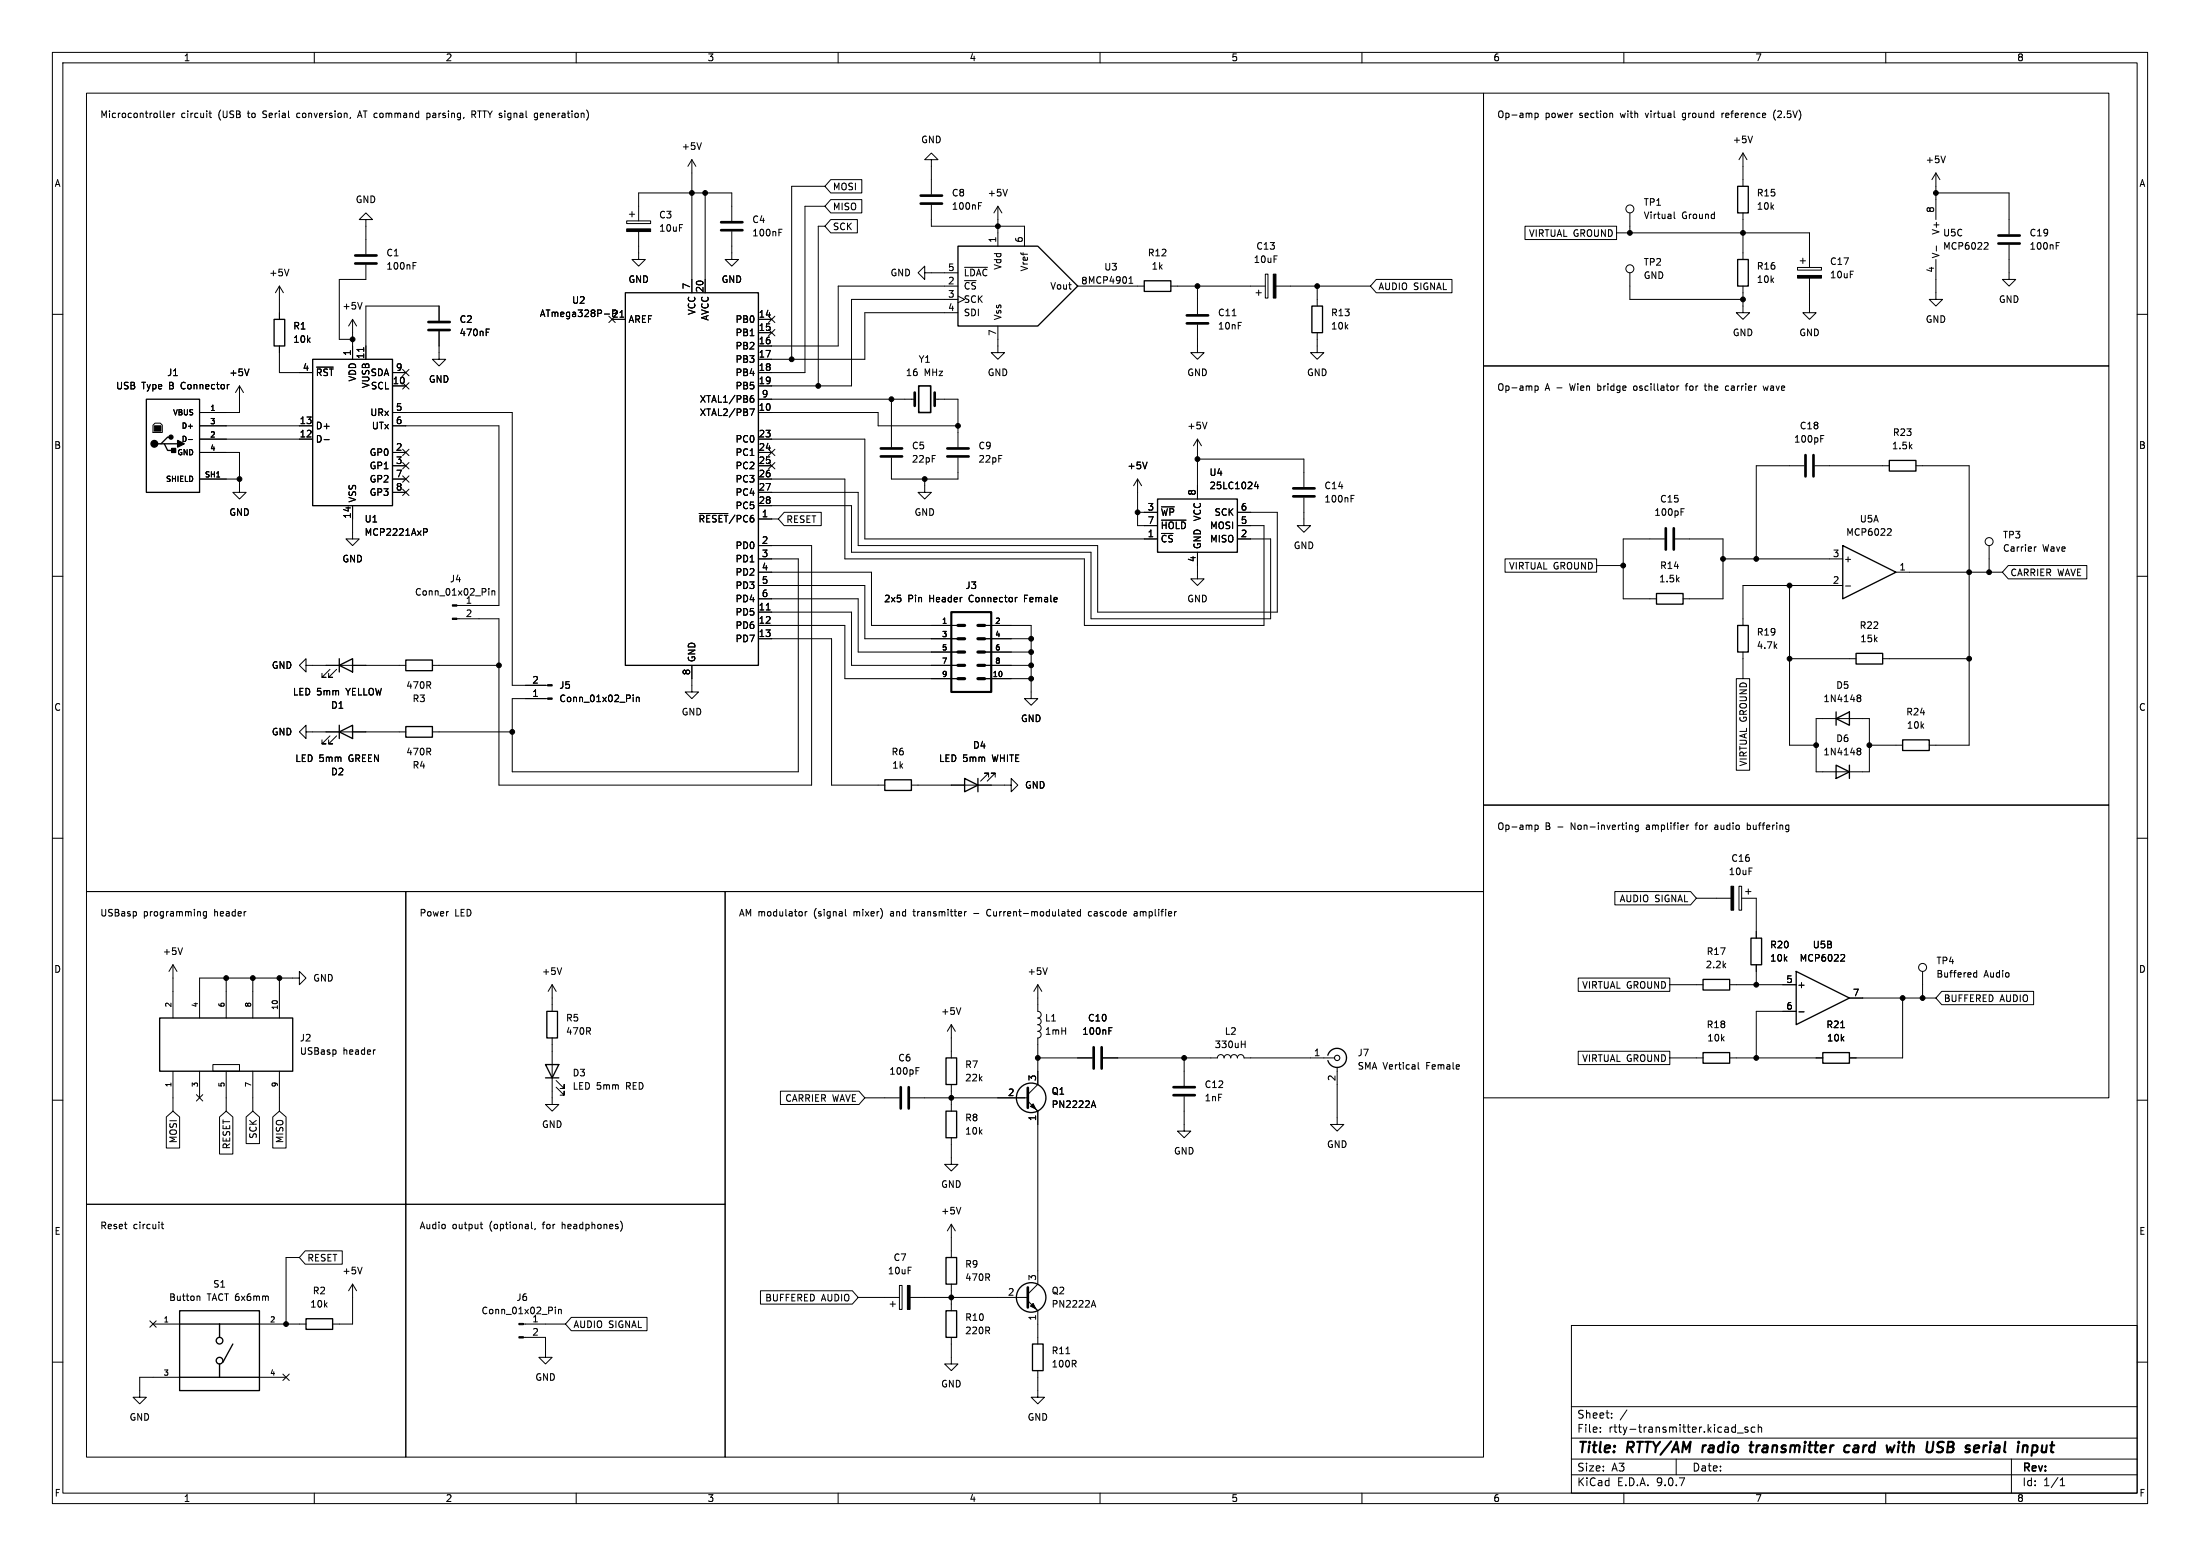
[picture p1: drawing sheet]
<svg xmlns="http://www.w3.org/2000/svg" width="420mm" height="297mm" viewBox="0 0 420 297" stroke-linecap="round" stroke-linejoin="round" font-family="sans-serif">
<g fill="none" stroke="#000" stroke-width=".19">
<path d="M10 10h400v277h-400zM12 12h396v273h-396zM16.5 17.8h266.7v152.4h-266.7zM60 10v2M110 10v2M160 10v2M210 10v2M260 10v2M283.2 17.8h119.4v52.1h-119.4zM310 10v2M360 10v2M31.2 22.3l.2 .1"/>
<path d="M31.8 22l.7-.1-.1-.2-.4-.1-.2 .2 .1 .6h.5M33 21.6v.8M33.4 21.6l-.4 .2M39.9 21.6h.5M40.1 21.2v1.1l.3 .1M56.9 21.6l-.3 .2v.4l.3 .2M66.9 22.4l-.1 .2M68.4 22.1h.6M68.7 21.2l-.4 1.2M81.5 21.7l.4-.1 .2 .2-.1 .6h-.5M81.5 21.6v1.3M90.1 21.8h.6l.1-.2v-.3l-.7-.1v1.2"/>
<path d="M90.4 21.8l.4 .6M102.1 22.3l.1 .1h.4M102.6 21.7l-.4-.1-.1 .1M102.6 21.6v1l-.2 .3-.3-.1M103.6 21.6l-.4 .2v.6h.4M103.8 21.9l-.6 .1M132.1 30.5v25.4M132.1 30.5l-.8 1.3M132.1 30.5l.7 1.3M133.9 27.2l-.4 1.3M134.6 36.8v19.1M157.5 39.4h-3.8v31.7h-8.9"/>
<path d="M157.5 35.6h-6.4v33M158.6 38.1h5.9v2.5h-5.9l-1.1-1.2zM158.6 34.3h5.9v2.5h-5.9l-1.1-1.2zM177.8 30.5h1.3l-1.3-1.3-1.3 1.3h1.3v6.6M177.8 39.1v4.1h17.8v3.8M186.8 39.3h.4M186.8 38.7h.6M190.5 39.4v7.6M190.5 39.4l-.8 1.2M190.5 39.4l.8 1.2M192.3 36.1l-.4 1.3M293 21.6v1.3"/>
<path d="M293 21.7l.4-.1 .3 .2-.2 .6h-.5M307.7 21.6l.2 .2v.6M321.2 22.8l.1 .1M321.4 21.6l-.2 .2v.4l.2 .2M328.7 21.6v.8M329.1 21.6l-.4 .2M332.7 29.2v6.4M332.7 29.2l-.7 1.3M332.7 29.2l.8 1.3M334.6 26l-.5 1.2M338.9 21a1.46 1.46 0 0 0 0 1.9M369.6 33v8.9"/>
<path d="M369.6 36.8h13.9v7.9M369.6 33l-.8 1.3M369.6 33l.7 1.3M371.4 29.8l-.4 1.3M53.3 54.6l-.7 1.3M53.3 54.6l.8 1.3M53.3 54.6v6.4M55.2 51.4l-.5 1.2M69.1 57.7l-.4 1.3M69.8 41.9h1.3l-1.3-1.3-1.2 1.3h1.2v6.6M69.8 50.5v2.8h-5v11.5h2.5M78.9 50.7h.4"/>
<path d="M78.9 50.1h.6M115.4 59.9h1M119.6 42.2h4.6v.5h-4.6zM120.1 40.9h1.1M120.6 40.4v1M121.9 44.2v5.3h1.3l-1.3 1.3-1.3-1.3h1.3M121.9 42.2v-5.4h17.8v5.4M139.7 44.2v5.3h1.3l-1.3 1.3-1.3-1.3h1.3M148.7 44.4h.4M148.7 43.8h.6M157.5 43.2h-1.3v30.5M158.6 41.9h5.1v2.6h-5.1l-1.1-1.3z"/>
<path d="M176.5 52.1v-1.3l-1.2 1.3 1.2 1.2v-1.2h6.4M182.9 56.5l1.2 .7-1.2 .6M182.9 54.6h-22.9v11.4h-15.2M182.9 57.2h-20.3v16.5h-17.8M182.9 59.7h-17.8v8.9h-20.3M184.1 51h4.4M205.7 54.6h12.7M215.5 54.1h.8M215.7 53.1l.2-.3v1.3M223.5 54.6h18.1M228.6 54.6v5.3M239.8 55.9h1"/>
<path d="M240.3 55.4v1M241.6 52.3h.5v4.6h-.5zM243.6 54.6h18M251.5 54.6v3.8M262.7 53.3h14.5v2.6h-14.5l-1.1-1.3zM291.1 43.2h17.5v2.5h-17.5zM308.6 44.5h36.8v6.6M311.1 52.1v5.1h21.6M311.1 40.6v3.9M319.6 40.5v1l.2 .2M332.7 54.6v5.1h1.3l-1.3 1.3-1.2-1.3h1.2M332.7 40.6v8.9"/>
<path d="M343.2 51.1h4.5v.5h-4.5zM343.7 49.8h1M344.2 49.3v1M345.4 53.1v6.6h1.3l-1.3 1.3-1.2-1.3h1.2M369.6 49.5v7.7h1.2l-1.2 1.2-1.3-1.2h1.3M369.7 46.9v1M379 46.3l.4 .1 .1 .3-.7 .9h.7M383.5 46.7v6.6h1.3l-1.3 1.3-1.2-1.3h1.2M392.5 46.3h.6M392.5 46.9h.5M10 60h2M43.8 73.4l-.3 .1"/>
<path d="M45.7 73.7v5h-7.6M45.7 73.7l-.7 1.2M45.7 73.7l.8 1.2M47.5 70.4l-.4 1.3M53.3 66v5.1h6.4M60.4 70.1h3.2M67.3 61l-.8 1.2M67.3 61l.8 1.2M67.3 61v7.6M69.4 66.3v.8M74.9 71.1h2.6M74.9 73.7h2.6"/>
<path d="M74.9 78.7h22.9v52.1h6.7M76.9 73.1l1.2 1.2M76.9 70.5l1.2 1.2M78.1 73.1l-1.2 1.2M78.1 70.5l-1.2 1.2M83.8 63.2v5.4h1.3l-1.3 1.3-1.3-1.3h1.3M83.8 61.2v-2.8h-14v10.2M92.8 63.4h.4M92.8 62.8h.6M116.2 60.4l1.2 1.2M116.8 61h2.6M117.4 60.4l-1.2 1.2"/>
<path d="M118.4 60.5h.7M143.1 78h.9l-.6 1.3M143.3 76.1l.4-.1 .2 .2-.1 .5-.4 .1-.1-.1M143.8 75.5l-.4 .1-.1 .2M144.8 76.2h29.8M144.8 61h2.5M144.8 63.5h2.5M144.8 78.7h22.8v2.6h15.3M146.7 60.4l1.2 1.2M146.7 62.9l1.2 1.2M147.9 60.4l-1.2 1.2M147.9 62.9l-1.2 1.2"/>
<path d="M170.2 76.2v9.1M178.4 76.2h4.5v9.1M190.5 62.2v5.1h1.3l-1.3 1.3-1.3-1.3h1.3M228.6 62v5.3h1.3l-1.3 1.3-1.3-1.3h1.3M235.2 60.3h.8M251.5 63.5v3.8h1.2l-1.2 1.3-1.3-1.3h1.3M283.2 69.9h119.4v83.8h-119.4zM293 73.7v1.2M293 73.7h.4l.3 .2-.2 .6h-.5M312 73.7l-.1 .2 .1 .6M320.1 73.7v.8M320.5 73.7l-.4 .2"/>
<path d="M321.7 73.7h.5M322.2 73.2l-.3 .2v1.1M325.3 73.7h.5M325.5 73.2v1.1l.3 .2M329.5 73.7h.5M329.5 74.5h.5M336.6 73.7l.2 .8 .3-.6 .2 .6 .3-.8M408 60h2M29.2 81.2l.4-.4h1l.4 .4v1.4h-1.8zM36 83.9h.7M38.1 86.4h7.6v7.6h1.3l-1.3 1.3-1.3-1.3h1.3M38.1 83.8h21.6"/>
<path d="M38.1 91.4h7.6M38.1 81.3h21.6M61.9 83.9h.9M67.3 96.5v6.4h1.3l-1.3 1.2-1.3-1.2h1.3M74.9 88.9h2.6M74.9 86.4h2.6M74.9 91.4h2.6M74.9 94h2.6M74.9 81.3h20.3v34.3h-8M76.9 93.4l1.2 1.2M76.9 90.8l1.2 1.2M76.9 88.3l1.2 1.2"/>
<path d="M76.9 85.8l1.2 1.2M78.1 93.4l-1.2 1.2M78.1 90.8l-1.2 1.2M78.1 88.3l-1.2 1.2M78.1 85.8l-1.2 1.2M133.5 98h5.5M144.8 94h19v10.1h45.7v12.7h34.3v-19h-7.6M144.8 91.4h16.5v15.3h45.7v12.7h34.3v-19.1h-5.1M144.8 83.8h20.3v19.1h55.9M144.8 96.5h17.8v8.9h45.7v12.7h34.3v-15.2h-6.4M144.8 88.9h2.5M144.8 86.4h2.5"/>
<path d="M144.8 99.1h3.8M146.7 88.3l1.2 1.2M146.7 85.8l1.2 1.2M147.9 88.3l-1.2 1.2M147.9 85.8l-1.2 1.2M149.7 97.8h7.1v2.5h-7.1l-1.1-1.2zM170.2 87.4v4h12.7v-4M176.5 91.4v2.6h1.3l-1.3 1.3-1.2-1.3h1.2M217.2 91.4l-.8 1.3M217.2 91.4l.7 1.3M217.2 91.4v8.9h3.8M217.2 97.8h3.8"/>
<path d="M219 88.2l-.4 1.3M221.7 96.7h2.5M221.7 99.3h4.7M228.6 83.8v11.5M228.6 83.8l-.8 1.3M228.6 83.8l.8 1.3M228.6 87.6h20.3v5.4M230.4 80.6l-.4 1.3M239.8 92l-.3 .9h.8M240.1 92.4v.9M248.9 95v5.3h1.3l-1.3 1.3-1.3-1.3h1.3M257.9 95.2h.4"/>
<path d="M257.9 94.6h.6M320.9 97.7h.4M320.9 97.1h.6M344.4 88.9h-9.1v17.8M346.5 88.9h14.2M347.6 83.7h.4M347.6 83.1h.6M365.8 88.9h10.1v53.3h-7.6M10 110h2M80.9 100.9h.4l.3 .3-.1 .3-.6 .1M93.3 112.3v.2M93.3 112.8v.8"/>
<path d="M93.9 112.8v.8M93.9 112.9l.2-.1h.3l.1 .8M144.8 119.4h16.5v10.1h21.6M144.8 109.2h21.6v10.2h16.5M144.8 111.8h20.3v10.1h17.8M144.8 114.3h19v10.2h19.1M144.8 116.8h17.8v10.2h20.3M144.8 106.7h7.6v40.6h-54.6v-13.9h6.7M144.8 104.1h10.1v45.8h-59.7v-31.8h-8M146.3 116.4h.7M188 119.4h8.8v14h1.3l-1.3 1.2-1.2-1.2h1.2M194.2 114l-.3 .1"/>
<path d="M228.6 105.4v5.1h1.3l-1.3 1.3-1.3-1.3h1.3M287.3 106.7h17.5v2.5h-17.5zM304.8 108h5.1M317.8 102.9h-7.9v11.4h6.3M319.8 102.9h9.1v11.4h-7.6M328.9 106.7h22.9M341.6 111.8v30.4h5.1M351.8 111.8h-19.1v7.6M352.3 111.9h1M360.5 100.9l.4 .1 .1 .3-.7 .9h.7M361.9 109.2h20.4M379.7 104.1v5.1"/>
<path d="M383.4 107.9h15v2.6h-15l-1.1-1.3zM388.4 104.4v.8M388.7 104.4l-.3 .2M408 110h2M58.4 139.7v-1.3l-1.3 1.3 1.3 1.3v-1.3h19.1M58.4 127v-1.3l-1.3 1.3 1.3 1.3v-1.3h19.1M63 127.8l-1.5 1.5h.7h-.7v-.8M64.3 127.8l-1.6 1.5h.8h-.8v-.8M82.5 127h12.7M82.5 139.7h15.3M120.9 132.7v.1M120.9 133.1v.8"/>
<path d="M121.5 133.1v.8M121.5 133.2l.2-.1h.3v.8M132.1 127v5.1h1.2l-1.2 1.3-1.3-1.3h1.3M144.8 121.9h13.9v28h10.2M188 121.9h8.8M188 124.5h8.8M188 127h8.8M188 129.5h8.8M331.5 129.5h2.5v17.5h-2.5zM332.7 124.5v5M341.6 125.7h12.7M346.7 137.2h10.2v10.1h-10.2z"/>
<path d="M354.6 132.7h.4l.2 .1v.2l-.2 .2M354.6 133.1l.2 .1M354.8 133.2h.2M354.8 133.2l-.2 .1M355 133.2l.2 .2v.4l-.2 .1h-.4M359.4 125.7h16.5M10 160h2M63 140.5l-1.5 1.5h.7h-.7v-.8M64.3 140.5l-1.6 1.5h.8h-.8v-.8M174 149.9h19v-1.3l1.3 1.3-1.3 1.2v-1.2M188.7 148.3v-.7h-.7h.7l-1.5 1.5M190 148.3v-.7h-.8h.8l-1.5 1.5"/>
<path d="M283.2 153.7h119.4v55.9h-119.4zM293 157.5v1.3M293 157.6l.4-.1 .3 .2-.2 .6h-.5M311.1 157.6h.5v.7M312.8 157.6l-.4-.1-.2 .2 .1 .6h.5M312.8 157.5v1l-.3 .3-.3-.1M322.4 157.5l-.4 .2M323.6 157.5h.5M323.8 157.1v1.2M327.8 157.5l-.4 .1M327.8 157.9h-.3l-.2 .1 .1 .3h.4M333.6 157.6l.3-.1 .2 .1"/>
<path d="M333.6 157.1v1.2M334.1 158.2l-.2 .1h-.3M354.6 143.3l.2 .1M354.6 142.9l.4-.1 .2 .1v.2l-.2 .3M354.8 143.4h.2M354.8 143.4h-.2M355 143.4l.2 .2v.4l-.2 .1-.4-.1M356.9 142.2h6.3M408 160h2M16.5 170.2h61v59.7h-61zM39.4 174.1l-.4-.1-.2 .2 .1 .6h.5M39.4 174v1l-.2 .3-.3-.1"/>
<path d="M77.5 170.2h60.9v59.7h-60.9zM138.4 170.2h144.8v107.9h-144.8zM153.1 174.1v.6M153.7 174v.8M154.1 174l-.4 .2M161.4 173.6v1.1l.2 .1M174.3 174h.5M174.5 173.6v1.2M184.1 174v.8M184.5 174l-.4 .2M185.9 174.4h.9M188.9 173.6a.64 .64 0 0 0-.5 .6 .64 .64 0 0 0 .5 .6"/>
<path d="M204.6 174.1l.4-.1 .2 .3-.6 .1M204.6 174.8h.5M206.3 174.1l-.4-.1-.2 .2 .1 .6h.5M206.3 173.6v1.2M208.4 174.1l-.4-.1-.2 .2 .1 .6h.5M216.5 174.1h.5l.1 .7M217.1 174.3l-.4 .1-.2 .1 .2 .3h.4M308.3 170.2h14.4l1.1 1.3-1.1 1.2h-14.4zM323.8 171.5h6.7M332 169.2h.5v4.5h-.5zM332.5 171.5h2.8v7.6M333.2 170.2h1.1"/>
<path d="M333.8 169.7v1M33 184.2v10.1M33 184.2l-.7 1.2M33 184.2l.8 1.2M34.8 180.9l-.4 1.3M43.2 186.7v7.6M48.3 186.7v7.6M53.3 186.7v7.6M57.1 186.7v1.3l1.3-1.3-1.3-1.3v1.3h-19v7.6M105.4 198.1v12.7h1.3l-1.3 1.3-1.3-1.3h1.3M105.4 188l-.8 1.2M105.4 188l.8 1.2"/>
<path d="M105.4 188v5M107.2 184.7l-.4 1.3M181.6 195.6v6.3M181.6 195.6l-.8 1.3M181.6 195.6l.8 1.3M183.4 192.3l-.4 1.3M198.1 188v5a.64 .64 0 0 1 .7 .7 .64 .64 0 0 1-.7 .6M198.1 194.3a.64 .64 0 0 1 .7 .6 .64 .64 0 0 1-.7 .7 .64 .64 0 0 1 .7 .6 .64 .64 0 0 1-.7 .7 .64 .64 0 0 1 .7 .6 .64 .64 0 0 1-.7 .6v8.9l-1.9 1.9M198.1 188l-.7 1.2M198.1 188l.8 1.2M199.9 184.7l-.4 1.3M211.7 196.2h.6"/>
<path d="M211.7 196.8h.4M237 199.3h.7M237.7 198.7v1.3M301.3 186.7h17.5v2.5h-17.5zM318.8 188h6.3M330.2 188h12.7M335.3 184.2v3.8M342.9 193h-7.6v8.9M343.4 193.1h1M351.4 196.2h.7M351.6 182.2l.4 .1 .2 .3-.8 .9h.8M353.1 190.5h16.5"/>
<path d="M363.2 190.5v11.4h-10.1M367 185.4v5.1M370.7 189.2h17.5v2.6h-17.5l-1.1-1.3zM376.8 186.3l.2 .2 .4-.1M377.4 185.2v1.3M377.4 185.7h-.4l-.2 .2M10 210h2M31.7 213.2l1.3-1.1 1.3 1.1v5.9h-2.6zM33 204.5v7.6M37.5 208.9l1.2 1.3M38.1 204.5v5.1M38.7 208.9l-1.2 1.3"/>
<path d="M40.6 203.2h5.1v1.3h-5.1zM41.9 213.2l1.3-1.1 1.3 1.1v7.1h-2.6zM43.2 204.5v7.6M47 213.2l1.3-1.1 1.2 1.1v5.1h-2.5zM48.3 204.5v7.6M52.1 213.2l1.2-1.1 1.3 1.1v5.9h-2.5zM53.3 204.5v7.6M71.5 200.4h.2M106.2 207.5l1.5 1.5v-.7v.7h-.8M106.2 206.2l1.5 1.6v-.8v.8h-.8M149 208.3h15l1.1 1.3-1.1 1.2h-15zM165.1 209.6h6.6"/>
<path d="M173.7 209.6h22.5M174.9 204.4h.4M174.9 203.8h.6M181.6 217.2v5h1.3l-1.3 1.3-1.3-1.3h1.3M181.6 207v5.1M196.2 210.2l1.9 1.9v33l-1.9 1.9M197.5 211.5l.5 .5M198.1 201.9h10.4M208.5 211h.6M208.8 210.1l.4 1.3M210.6 201.9h21.8a.64 .64 0 0 1 .6-.6 .64 .64 0 0 1 .7 .6 .64 .64 0 0 1 .6-.6 .64 .64 0 0 1 .6 .6 .64 .64 0 0 1 .7-.6 .64 .64 0 0 1 .6 .6 .64 .64 0 0 1 .7-.6 .64 .64 0 0 1 .6 .6h17.3M226.1 209.3v6.6h1.2l-1.2 1.3-1.3-1.3h1.3"/>
<path d="M226.1 201.9v5.4M255.3 203.7v10.9h1.2l-1.2 1.3-1.3-1.3h1.3M270.7 202.8v1.1l.2 .2M301.3 200.7h17.5v2.5h-17.5zM318.8 201.9h6.3M330.2 201.9h17.8M408 210h2M16.5 229.9h61v48.2h-61zM30.8 233.7h.4M30.9 233.3v1.1l.3 .1M58.3 238.8h7v2.5h-7l-1.2-1.3zM77.5 229.9h60.9v48.2h-60.9z"/>
<path d="M91.7 233.7h.4M91.8 233.3v1.1l.3 .1M101.5 233.3v1.1l.1 .1M102.2 234.5l-.1 .2M118.5 233.1a1.49 1.49 0 0 1 0 1.9M181.6 233.7v6.3M181.6 233.7l-.8 1.2M181.6 233.7l.8 1.2M183.4 230.4l-.4 1.3M28.6 252.1l1.2 1.2M29.2 252.7h5.1M29.8 252.1l-1.2 1.2"/>
<path d="M37.8 247.4l.4 .2v.6M49.5 252.7h8.9M57.1 240h-2.5v12.7M67.3 245.1v7.6h-3.8M67.3 245.1l-.8 1.3M67.3 245.1l.8 1.3M69.1 241.9l-.4 1.2M99.9 255.3h4.2v3.8h1.3l-1.3 1.2-1.2-1.2h1.2M99.9 252.7h8M106 249.5v.1M106 249.9v.9M106.6 249.9v.9"/>
<path d="M106.6 250l.2-.1 .3 .1 .1 .8M109.1 251.5h14.4v2.5h-14.4l-1.2-1.3zM145.2 246.4h17.5l1.1 1.2-1.1 1.3h-17.5zM163.8 247.6h7.9M169.9 248.9h1M170.4 248.4v1M171.7 245.4h.5v4.5h-.5zM173.7 247.6h22.5M181.6 255.3v5h1.3l-1.3 1.3-1.3-1.3h1.3M181.6 245.1v5.1M196.2 248.3l1.9 1.9v6.3M197.5 249.6l.5 .5"/>
<path d="M203.5 258.4h.7M208.5 249.1h.6M208.8 248.2l.4 1.3M300 253h108v32h-108zM10 260h2M34.3 262.9h-7.6v3.8h1.2l-1.2 1.3-1.3-1.3h1.3M49.5 262.9h5.1M54 262.3l1.2 1.2M55.2 262.3l-1.2 1.2M198.1 261.6v5.1h1.3l-1.3 1.3-1.3-1.3h1.3M300 278.5h108M300 274.5h108"/>
<path d="M300 268.5h108M305.5 273.2v.2M305.5 272.5v.1M307.7 270.5v.2M307.7 269.8v.1M310.6 269.1l-1.3 1.9M320 278.5v3M330.9 272.4l.4 .1M331.3 271.9v1.5M331.3 273.3l-.4 .1M331.7 273.5h1.1M333.7 272.5l-.4-.1-.2 .2 .1 .2 .5 .2v.3h-.6"/>
<path d="M335 272.5l-.4-.1-.3 .3 .1 .6h.6M335.7 272.5l.2-.1 .3 .1 .1 .9M335.7 271.9v1.5M384 278.5v6.5M408 260h2M60 285v2M110 285v2M160 285v2M210 285v2M260 285v2M300 281.5h108M310 285v2"/>
<path d="M360 285v2M393.3 283.6h.9M393.3 282.5l.4-.4v1.5"/>
<circle cx="311.2" cy="39.9" r=".76"/>
<circle cx="311.2" cy="51.3" r=".76"/>
<circle cx="379.7" cy="103.4" r=".76"/>
<circle cx="367" cy="184.7" r=".76"/>
</g>
<g fill="none" stroke="#000" stroke-width=".4">
<path d="M325.1 275.9l-.1 1.3M334 275.9h.7M334.3 275.2l-.2 1.7 .1 .2 .4 .1M353.1 276a.66 .66 0 0 0-1 .3l-.1 .5 .2 .3h.8M353.9 276.5l-.1 .6M361.7 275.9l-.6 1.3M362.5 275.9l-.2 1.3M362.5 275.2v.2M370 276.1l.8 .2a.51 .51 0 0 1 .1 .6 .51 .51 0 0 1-.4 .3h-.5M371.1 275.3a.85 .85 0 0 0-1.1 .1M379.3 275.9l-.4 .1-.2 .3M388.3 275.9l.5 .1 .2 .3-.1 .5-.4 .4"/>
<path d="M389.9 275.9l-.1 1v.2l.5 .1"/>
</g>
<g fill="none" stroke="#000" stroke-width=".25">
<path d="M331.7 35.6h2.1v5h-2.1zM119.4 55.9h25.4v71.1h-25.4zM182.9 47h15.2l7.6 7.6-7.6 7.6h-15.2zM218.4 53.6h5.1v2h-5.1zM250.4 58.4h2.1v5.1h-2.1zM331.7 49.5h2.1v5.1h-2.1zM27.9 76.2h10.2v17.8h-10.2zM52.3 61h2.1v5h-2.1zM59.7 68.6h15.2v27.9h-15.2zM30.7 84.7h.7l.6 1.3h1.3M31.4 84.7h2.5M32.6 83.4h-.6l-1.3 1.3h-.6"/>
<path d="M221 95.3h15.2v10.1h-15.2zM360.7 87.9h5.1v2h-5.1zM316.2 113.3h5.1v2h-5.1zM331.7 119.4h2.1v5.1h-2.1zM351.8 104.1l10.1 5.1-10.1 5.1zM64.8 127l2.5-1.3v2.6zM64.8 139.7l2.5-1.3v2.6zM64.8 125.7v2.6M64.8 138.4v2.6M77.5 126h5v2h-5zM77.5 138.7h5v2h-5zM350.5 137.2l2.6-1.3v2.5z"/>
<path d="M350.5 135.9v2.5M354.3 124.7h5.1v2h-5.1zM168.9 148.8h5.1v2.1h-5.1zM184.1 148.6l2.6 1.3-2.6 1.2zM186.7 148.6v2.5M350.5 146.1l2.6 1.2-2.6 1.3zM353.1 146.1v2.5M363.2 141.2h5.1v2.1h-5.1zM334.3 179.1h2v5.1h-2zM30.5 194.3h25.4v10.2h-25.4zM104.4 193h2v5.1h-2zM325.1 186.9h5.1v2.1h-5.1z"/>
<path d="M342.9 185.4l10.2 5.1-10.2 5.1zM104.1 203.2h2.6l-1.3 2.5zM104.1 205.7h2.6M180.6 212.1h2v5.1h-2zM180.6 201.9h2v5.1h-2zM253.5 201.4a1.81 1.81 0 0 1 2.8-1 1.81 1.81 0 0 1 0 3 1.81 1.81 0 0 1-2.8-1M325.1 200.9h5.1v2h-5.1zM348 200.9h5.1v2h-5.1zM34.3 250.2h15.2v15.2h-15.2zM34.3 252.7h15.2M41.9 252.7v2.6M44.4 256.5l-1.9 3.5"/>
<path d="M58.4 251.7h5.1v2h-5.1zM180.6 250.2h2v5.1h-2zM180.6 240h2v5.1h-2zM197.1 256.5h2v5.1h-2zM34.3 262.9h15.2M41.9 260.3v2.6"/>
<circle cx="196.8" cy="209.5" r="2.82"/>
<circle cx="41.9" cy="255.9" r=".63"/>
<circle cx="41.9" cy="259.7" r=".63"/>
<circle cx="196.8" cy="247.6" r="2.82"/>
</g>
<path d="M181.6 116.8h7.6v15.3h-7.6z" fill="none" stroke="#000" stroke-width=".41"/>
<path d="M182.9 119.4h1.2M186.7 119.4h1.3M182.9 121.9h1.2M182.9 124.5h1.2M182.9 127h1.2M182.9 129.5h1.2M186.7 121.9h1.3M186.7 124.5h1.3M186.7 127h1.3M186.7 129.5h1.3" fill="none" stroke="#000" stroke-width=".61"/>
<g fill="none" stroke="#000" stroke-width=".51">
<path d="M175.8 37.3h4M175.8 38.9h4M67.8 48.8h4.1M67.8 50.3h4.1M137.7 42.4h4M137.7 43.9h4M381.5 45h4.1M381.5 46.5h4.1M81.8 61.5h4.1M81.8 63h4.1M174.6 74.9v2.6M178.4 74.9v2.6"/>
<path d="M226.6 61.7h4M226.6 60.2h4M168.1 85.6h4.1M168.1 87.1h4.1M180.8 85.6h4.1M180.8 87.1h4.1M246.9 93.2h4.1M246.9 94.7h4.1M344.7 86.9v4M346.2 86.9v4M318 100.8v4.1M319.5 100.8v4.1"/>
<path d="M208.8 199.9v4.1M210.3 199.9v4.1M172 207.5v4.1M173.5 207.5v4.1M196.2 207.6v3.9M224 207.5h4.1M224 209h4.1M196.2 245.7v3.9"/>
</g>
<path d="M175.4 73.7h2.3v5h-2.3z" fill="none" stroke="#000" stroke-width=".3"/>
<g fill="#000" stroke="#000" stroke-width=".19">
<path d="M119.6 43.7h4.6v.5h-4.6zM243.1 52.3h.5v4.6h-.5zM343.2 52.6h4.5v.5h-4.5zM29.5 81.3h1.2v1h-1.2zM86.4 115.4h.8v.3h-.8zM86.4 118h.8v.2h-.8zM104.5 133.2h.9v.3h-.9zM104.5 130.7h.9v.2h-.9zM330.5 169.2h.5v4.5h-.5zM196.7 211.2l.5-.5 .5 1zM99.1 252.6h.8v.3h-.8zM99.1 255.1h.8v.3h-.8z"/>
<path d="M173.2 245.4h.5v4.5h-.5zM196.7 249.3l.5-.5 .5 1z"/>
<circle cx="132.1" cy="36.8" r=".46"/>
<circle cx="134.6" cy="36.8" r=".46"/>
<circle cx="369.6" cy="36.8" r=".46"/>
<circle cx="190.5" cy="43.2" r=".46"/>
<circle cx="228.6" cy="54.6" r=".46"/>
<circle cx="251.5" cy="54.6" r=".46"/>
<circle cx="311.1" cy="44.5" r=".46"/>
<circle cx="332.7" cy="57.2" r=".46"/>
<circle cx="332.7" cy="44.5" r=".46"/>
<circle cx="67.3" cy="64.8" r=".46"/>
<circle cx="151.1" cy="68.6" r=".46"/>
<circle cx="156.2" cy="73.7" r=".46"/>
<circle cx="170.2" cy="76.2" r=".46"/>
<circle cx="45.7" cy="91.4" r=".46"/>
<circle cx="176.5" cy="91.4" r=".46"/>
<circle cx="182.9" cy="81.3" r=".46"/>
<circle cx="217.2" cy="97.8" r=".46"/>
<circle cx="228.6" cy="87.6" r=".46"/>
<circle cx="309.9" cy="108" r=".46"/>
<circle cx="328.9" cy="106.7" r=".46"/>
<circle cx="335.3" cy="106.7" r=".46"/>
<circle cx="341.6" cy="111.8" r=".46"/>
<circle cx="375.9" cy="109.2" r=".46"/>
<circle cx="379.7" cy="109.2" r=".46"/>
<circle cx="95.2" cy="127" r=".46"/>
<circle cx="97.8" cy="139.7" r=".46"/>
<circle cx="196.8" cy="124.5" r=".46"/>
<circle cx="196.8" cy="121.9" r=".46"/>
<circle cx="196.8" cy="129.5" r=".46"/>
<circle cx="196.8" cy="127" r=".46"/>
<circle cx="341.6" cy="125.7" r=".46"/>
<circle cx="375.9" cy="125.7" r=".46"/>
<circle cx="346.7" cy="142.2" r=".46"/>
<circle cx="356.9" cy="142.2" r=".46"/>
<circle cx="43.2" cy="186.7" r=".46"/>
<circle cx="48.3" cy="186.7" r=".46"/>
<circle cx="53.3" cy="186.7" r=".46"/>
<circle cx="335.3" cy="188" r=".46"/>
<circle cx="363.2" cy="190.5" r=".46"/>
<circle cx="367" cy="190.5" r=".46"/>
<circle cx="181.6" cy="209.6" r=".46"/>
<circle cx="198.1" cy="201.9" r=".46"/>
<circle cx="226.1" cy="201.9" r=".46"/>
<circle cx="335.3" cy="201.9" r=".46"/>
<circle cx="54.6" cy="252.7" r=".46"/>
<circle cx="181.6" cy="247.6" r=".46"/>
</g>
<g fill="#000" stroke="#000" stroke-width=".25">
<path d="M32.8 85.6h.7v.8h-.7zM33.9 84.1l1.3 .6-1.3 .6z"/>
<circle cx="29.5" cy="84.7" r=".63"/>
<circle cx="32.6" cy="83.4" r=".38"/>
</g>
<circle cx="255.3" cy="201.9" r=".51" fill="none" stroke="#000" stroke-width=".2"/>
<g font-size="2.8">
<text x="301" y="277.9">Title:</text>
<text x="310.6" y="277.9">RTTY/AM</text>
<text x="325.8" y="277.9">radio</text>
<text x="335.8" y="277.9">transmitter</text>
<text x="354.6" y="277.9">card</text>
<text x="363.5" y="277.9">with</text>
<text x="371.8" y="277.9">USB</text>
<text x="380.1" y="277.9">serial</text>
<text x="390.8" y="277.9">input</text>
</g>
<g font-size="2.1">
<text x="301" y="273.7">File:</text>
<text x="301" y="271">Sheet:</text>
<text x="307.1" y="273.7">rtty-transmitter.kicad_sch</text>
<text x="301" y="281.1">Size:</text>
<text x="307.6" y="281.1">A3</text>
<text x="323" y="281.1">Date:</text>
<text x="386" y="281.3">Rev:</text>
<text x="301" y="283.9">KiCad</text>
<text x="308.7" y="283.9">E.D.A.</text>
<text x="316.3" y="283.9">9.0.7</text>
<text x="386" y="283.9">Id:</text>
<text x="390.1" y="283.9">1/1</text>
</g>
<g font-size="1.8">
<text x="35" y="11.9">1</text>
<text x="85" y="11.9">2</text>
<text x="135" y="11.9">3</text>
<text x="185" y="11.9">4</text>
<text x="235" y="11.9">5</text>
<text x="285" y="11.9">6</text>
<text x="335" y="11.9">7</text>
<text x="385" y="11.9">8</text>
<text x="19" y="22.6">Microcontroller</text>
<text x="34.6" y="22.6">circuit</text>
<text x="41.8" y="22.6">(USB</text>
<text x="47.6" y="22.6">to</text>
<text x="50.6" y="22.6">Serial</text>
<text x="57.3" y="22.6">conversion,</text>
<text x="69.3" y="22.6">AT command</text>
<text x="82.7" y="22.6">parsing,</text>
<text x="91.5" y="22.6">RTTY signal</text>
<text x="103.9" y="22.6">generation)</text>
<text x="285.8" y="22.6">Op-amp</text>
<text x="295" y="22.6">power</text>
<text x="301.6" y="22.6">section</text>
<text x="309.6" y="22.6">with</text>
<text x="314.6" y="22.6">virtual</text>
<text x="321.8" y="22.6">ground</text>
<text x="329.5" y="22.6">reference</text>
<text x="339.6" y="22.6">(2.5V)</text>
<text x="130" y="28.8">+5V</text>
<text x="175.8" y="27.5">GND</text>
<text x="330.7" y="27.5">+5V</text>
<text x="10.3" y="35.9">A</text>
<text x="367.5" y="31.3">+5V</text>
<text x="408.3" y="35.9">A</text>
<text x="67.8" y="39">GND</text>
<text x="125.7" y="41.9">C3</text>
<text x="158.9" y="40.3">MISO</text>
<text x="158.9" y="36.5">MOSI</text>
<text x="181.6" y="37.7">C8</text>
<text x="181.6" y="40.2">100nF</text>
<text x="188.5" y="37.7">+5V</text>
<text x="313.7" y="39.5">TP1</text>
<text x="335.3" y="40.2">10k</text>
<text x="335.3" y="37.7">R15</text>
<text x="369.3" y="40.7" transform="rotate(-90 369.3 40.7)">8</text>
<text x="125.7" y="44.4">10uF</text>
<text x="143.5" y="42.8">C4</text>
<text x="143.5" y="45.3">100nF</text>
<text x="158.9" y="44.1">SCK</text>
<text x="190.2" y="46.4" transform="rotate(-90 190.2 46.4)">1</text>
<text x="195.3" y="46.4" transform="rotate(-90 195.3 46.4)">6</text>
<text x="239.7" y="47.9">C13</text>
<text x="291.8" y="45.4">VIRTUAL GROUND</text>
<text x="313.7" y="42">Virtual</text>
<text x="321" y="42">Ground</text>
<text x="370.4" y="44.9" transform="rotate(-90 370.4 44.9)">V+</text>
<text x="370.8" y="45.3">U5C</text>
<text x="370.8" y="47.9">MCP6022</text>
<text x="387.4" y="47.9">100nF</text>
<text x="387.4" y="45.3">C19</text>
<text x="51.3" y="52.9">+5V</text>
<text x="73.7" y="49.1">C1</text>
<text x="73.7" y="51.7">100nF</text>
<text x="169.9" y="52.9">GND</text>
<text x="180.9" y="51.8">5</text>
<text x="183.9" y="52.9">~{LDAC}</text>
<text x="191.4" y="51.6" transform="rotate(-90 191.4 51.6)">Vdd</text>
<text x="196.4" y="51.9" transform="rotate(-90 196.4 51.9)">Vref</text>
<text x="210.7" y="51.8">U3</text>
<text x="219" y="49.1">R12</text>
<text x="219.8" y="51.7">1k</text>
<text x="239.3" y="50.4">10uF</text>
<text x="313.7" y="50.9">TP2</text>
<text x="313.7" y="53.4">GND</text>
<text x="335.3" y="51.7">R16</text>
<text x="349.3" y="50.8">C17</text>
<text x="349.3" y="53.3">10uF</text>
<text x="369.3" y="52.1" transform="rotate(-90 369.3 52.1)">4</text>
<text x="370.4" y="49.4" transform="rotate(-90 370.4 49.4)">V-</text>
<text x="65.3" y="59.3">+5V</text>
<text x="109.1" y="58.2">U2</text>
<text x="119.9" y="54.2">GND</text>
<text x="131.8" y="55.3" transform="rotate(-90 131.8 55.3)">7</text>
<text x="134.4" y="55.9" transform="rotate(-90 134.4 55.9)">20</text>
<text x="137.7" y="54.2">GND</text>
<text x="180.9" y="54.4">2</text>
<text x="180.9" y="56.9">3</text>
<text x="180.9" y="59.4">4</text>
<text x="183.9" y="55.5">~{CS}</text>
<text x="183.9" y="58">SCK</text>
<text x="200.4" y="55.5">Vout</text>
<text x="206.3" y="54.4">8MCP4901</text>
<text x="263" y="55.6">AUDIO SIGNAL</text>
<text x="335.3" y="54.2">10k</text>
<text x="381.5" y="58">GND</text>
<text x="55.9" y="63.1">R1</text>
<text x="55.9" y="65.6">10k</text>
<text x="87.6" y="61.8">C2</text>
<text x="87.6" y="64.4">470nF</text>
<text x="102.9" y="60.7">ATmega328P-P</text>
<text x="116.8" y="60.7">21</text>
<text x="119.9" y="61.8">AREF</text>
<text x="132.9" y="60.2" transform="rotate(-90 132.9 60.2)">VCC</text>
<text x="135.5" y="61.3" transform="rotate(-90 135.5 61.3)">AVCC</text>
<text x="140.3" y="61.8">PB0</text>
<text x="140.3" y="64.4">PB1</text>
<text x="144.7" y="60.7">14</text>
<text x="144.7" y="63.2">15</text>
<text x="144.7" y="65.8">16</text>
<text x="183.9" y="60.6">SDI</text>
<text x="190.2" y="64.2" transform="rotate(-90 190.2 64.2)">7</text>
<text x="191.4" y="61.2" transform="rotate(-90 191.4 61.2)">Vss</text>
<text x="232.4" y="60.6">C11</text>
<text x="232.4" y="63.1">10nF</text>
<text x="254" y="63.1">10k</text>
<text x="254" y="60.6">R13</text>
<text x="330.7" y="64.4">GND</text>
<text x="343.4" y="64.4">GND</text>
<text x="367.5" y="61.8">GND</text>
<text x="31.8" y="72">J1</text>
<text x="43.7" y="72">+5V</text>
<text x="57.7" y="70.9">4</text>
<text x="60.2" y="72">~{RST}</text>
<text x="67.1" y="68" transform="rotate(-90 67.1 68)">1</text>
<text x="69.6" y="68.6" transform="rotate(-90 69.6 68.6)">11</text>
<text x="70.7" y="72">SDA</text>
<text x="75.5" y="70.9">9</text>
<text x="140.3" y="66.9">PB2</text>
<text x="140.3" y="69.4">PB3</text>
<text x="140.3" y="72">PB4</text>
<text x="144.7" y="68.3">17</text>
<text x="144.7" y="70.9">18</text>
<text x="172.8" y="72">16</text>
<text x="175.3" y="69.4">Y1</text>
<text x="176.4" y="72">MHz</text>
<text x="188.5" y="72">GND</text>
<text x="226.6" y="72">GND</text>
<text x="249.4" y="72">GND</text>
<text x="22.1" y="74.5">USB</text>
<text x="27" y="74.5">Type</text>
<text x="32.4" y="74.5">B</text>
<text x="34.8" y="74.5">Connector</text>
<text x="68.2" y="72.9" transform="rotate(-90 68.2 72.9)">VDD</text>
<text x="70.7" y="74.5">SCL</text>
<text x="70.7" y="74.2" transform="rotate(-90 70.7 74.2)">VUSB</text>
<text x="74.9" y="73.4">10</text>
<text x="81.8" y="73.3">GND</text>
<text x="133.5" y="77.1">XTAL1/PB6</text>
<text x="140.3" y="74.5">PB5</text>
<text x="144.7" y="73.4">19</text>
<text x="145.3" y="75.9">9</text>
<text x="285.8" y="74.7">Op-amp</text>
<text x="295" y="74.7">A -</text>
<text x="300" y="74.7">Wien</text>
<text x="305.4" y="74.7">bridge</text>
<text x="312.5" y="74.7">oscillator</text>
<text x="322.7" y="74.7">for</text>
<text x="326.5" y="74.7">the</text>
<text x="330.7" y="74.7">carrier</text>
<text x="338.1" y="74.7">wave</text>
<text x="57.1" y="81">13</text>
<text x="57.1" y="83.6">12</text>
<text x="60.2" y="82.1">D+</text>
<text x="70.6" y="79.6">URx</text>
<text x="70.9" y="82.1">UTx</text>
<text x="75.5" y="78.5">5</text>
<text x="75.5" y="81">6</text>
<text x="133.5" y="79.6">XTAL2/PB7</text>
<text x="144.7" y="78.5">10</text>
<text x="144.7" y="83.6">23</text>
<text x="226.6" y="82.1">+5V</text>
<text x="343.5" y="82.1">C18</text>
<text x="361.3" y="83.4">R23</text>
<text x="10.3" y="85.9">B</text>
<text x="60.2" y="84.7">D-</text>
<text x="70.5" y="87.2">GP0</text>
<text x="70.5" y="89.8">GP1</text>
<text x="75.5" y="86.1">2</text>
<text x="75.5" y="88.6">3</text>
<text x="140.3" y="84.7">PC0</text>
<text x="140.3" y="87.2">PC1</text>
<text x="140.3" y="89.8">PC2</text>
<text x="144.7" y="86.1">24</text>
<text x="144.7" y="88.6">25</text>
<text x="174" y="86">C5</text>
<text x="174" y="88.5">22pF</text>
<text x="186.7" y="86">C9</text>
<text x="186.7" y="88.5">22pF</text>
<text x="215.1" y="89.8">+5V</text>
<text x="342.4" y="84.7">100pF</text>
<text x="361.1" y="86">1.5k</text>
<text x="408.2" y="85.9">B</text>
<text x="70.5" y="92.3">GP2</text>
<text x="70.5" y="94.8">GP3</text>
<text x="75.5" y="91.2">7</text>
<text x="75.5" y="93.7">8</text>
<text x="140.3" y="92.3">PC3</text>
<text x="140.3" y="94.8">PC4</text>
<text x="144.7" y="91.2">26</text>
<text x="144.7" y="93.7">27</text>
<text x="228.3" y="94.7" transform="rotate(-90 228.3 94.7)">8</text>
<text x="230.8" y="93.6">25LC1024</text>
<text x="230.8" y="91">U4</text>
<text x="252.7" y="93.6">C14</text>
<text x="43.7" y="98.7">GND</text>
<text x="67.1" y="99.1" transform="rotate(-90 67.1 99.1)">14</text>
<text x="68.2" y="96" transform="rotate(-90 68.2 96)">VSS</text>
<text x="69.5" y="99.9">U1</text>
<text x="133.2" y="99.9">~{RESET}/PC6</text>
<text x="140.3" y="97.4">PC5</text>
<text x="144.7" y="96.3">28</text>
<text x="145.3" y="98.8">1</text>
<text x="150" y="100">RESET</text>
<text x="174.5" y="98.7">GND</text>
<text x="219" y="97.5">3</text>
<text x="219" y="100.1">7</text>
<text x="221.5" y="98.7">~{WP}</text>
<text x="221.5" y="101.2">~{HOLD}</text>
<text x="229.5" y="99.6" transform="rotate(-90 229.5 99.6)">VCC</text>
<text x="230.9" y="101.2">MOSI</text>
<text x="231.8" y="98.7">SCK</text>
<text x="236.8" y="97.5">6</text>
<text x="236.8" y="100.1">5</text>
<text x="252.7" y="96.1">100nF</text>
<text x="315.7" y="98.7">100pF</text>
<text x="316.8" y="96.1">C15</text>
<text x="355" y="99.9">U5A</text>
<text x="65.3" y="107.5">GND</text>
<text x="69.5" y="102.5">MCP2221AxP</text>
<text x="140.3" y="105">PD0</text>
<text x="140.3" y="107.5">PD1</text>
<text x="145.3" y="103.9">2</text>
<text x="145.3" y="106.4">3</text>
<text x="219" y="102.6">1</text>
<text x="221.5" y="103.7">~{CS}</text>
<text x="228.3" y="107.4" transform="rotate(-90 228.3 107.4)">4</text>
<text x="229.5" y="104.9" transform="rotate(-90 229.5 104.9)">GND</text>
<text x="230.9" y="103.7">MISO</text>
<text x="236.8" y="102.6">2</text>
<text x="246.9" y="105">GND</text>
<text x="349.8" y="106.4">3</text>
<text x="351.9" y="107.5">+</text>
<text x="352.4" y="102.5">MCP6022</text>
<text x="382.3" y="103">TP3</text>
<text x="382.3" y="105.5">Carrier</text>
<text x="389.9" y="105.5">Wave</text>
<text x="79.1" y="113.9">Conn_01x02_Pin</text>
<text x="85.8" y="111.4">J4</text>
<text x="140.3" y="110.1">PD2</text>
<text x="140.3" y="112.6">PD3</text>
<text x="145.3" y="109">4</text>
<text x="145.3" y="111.5">5</text>
<text x="184.2" y="112.6">J3</text>
<text x="288" y="108.9">VIRTUAL GROUND</text>
<text x="316.6" y="111.4">1.5k</text>
<text x="316.8" y="108.8">R14</text>
<text x="349.8" y="111.5">2</text>
<text x="362.5" y="109">1</text>
<text x="383.7" y="110.2">CARRIER WAVE</text>
<text x="88.8" y="115.3">1</text>
<text x="88.8" y="117.9">2</text>
<text x="140.3" y="115.2">PD4</text>
<text x="140.3" y="117.7">PD5</text>
<text x="144.7" y="116.6">11</text>
<text x="144.7" y="119.1">12</text>
<text x="145.3" y="114">6</text>
<text x="168.7" y="115.2">2x5</text>
<text x="173.3" y="115.2">Pin</text>
<text x="177.5" y="115.2">Header</text>
<text x="185.3" y="115.2">Connector</text>
<text x="196" y="115.2">Female</text>
<text x="226.6" y="115.2">GND</text>
<text x="140.3" y="120.2">PD6</text>
<text x="140.3" y="122.8">PD7</text>
<text x="144.7" y="121.7">13</text>
<text x="335.3" y="124.1">4.7k</text>
<text x="335.3" y="121.5">R19</text>
<text x="354.9" y="120.2">R22</text>
<text x="355" y="122.8">15k</text>
<text x="51.8" y="127.9">GND</text>
<text x="77.5" y="131.7">470R</text>
<text x="101.5" y="130.6">2</text>
<text x="106.7" y="131.7">J5</text>
<text x="131.8" y="129" transform="rotate(-90 131.8 129)">8</text>
<text x="132.9" y="126.5" transform="rotate(-90 132.9 126.5)">GND</text>
<text x="350.4" y="131.7">D5</text>
<text x="10.3" y="135.9">C</text>
<text x="55.8" y="132.9">LED 5mm</text>
<text x="63.1" y="135.5">D1</text>
<text x="66.2" y="132.9">YELLOW</text>
<text x="78.7" y="134.2">R3</text>
<text x="101.5" y="133.1">1</text>
<text x="106.7" y="134.2">Conn_01x02_Pin</text>
<text x="130" y="136.8">GND</text>
<text x="348" y="134.2">1N4148</text>
<text x="363.8" y="136.8">R24</text>
<text x="408.2" y="135.9">C</text>
<text x="51.8" y="140.6">GND</text>
<text x="185.7" y="143.1">D4</text>
<text x="194.8" y="138">GND</text>
<text x="350.4" y="141.8">D6</text>
<text x="363.9" y="139.3">10k</text>
<text x="56.3" y="145.6">LED 5mm</text>
<text x="63.1" y="148.2">D2</text>
<text x="66.7" y="145.6">GREEN</text>
<text x="77.5" y="144.4">470R</text>
<text x="78.7" y="146.9">R4</text>
<text x="170.1" y="144.4">R6</text>
<text x="170.2" y="146.9">1k</text>
<text x="179.2" y="145.6">LED 5mm</text>
<text x="189.5" y="145.6">WHITE</text>
<text x="333.7" y="146.4" transform="rotate(-90 333.7 146.4)">VIRTUAL GROUND</text>
<text x="348" y="144.4">1N4148</text>
<text x="195.6" y="150.7">GND</text>
<text x="285.8" y="158.5">Op-amp</text>
<text x="295" y="158.5">B</text>
<text x="297.4" y="158.5">-</text>
<text x="300.1" y="158.5">Non-inverting</text>
<text x="314.7" y="158.5">amplifier</text>
<text x="324.4" y="158.5">for</text>
<text x="328.2" y="158.5">audio</text>
<text x="334.6" y="158.5">buffering</text>
<text x="329.9" y="167.2">10uF</text>
<text x="330.4" y="164.7">C16</text>
<text x="309.1" y="172.4">AUDIO SIGNAL</text>
<text x="19" y="175">USBasp</text>
<text x="27.4" y="175">programming</text>
<text x="41" y="175">header</text>
<text x="80" y="175">Power</text>
<text x="86.8" y="175">LED</text>
<text x="141" y="175">AM modulator</text>
<text x="155.5" y="175">(signal</text>
<text x="163.2" y="175">mixer)</text>
<text x="170.4" y="175">and</text>
<text x="175.1" y="175">transmitter</text>
<text x="189.4" y="175">Current-modulated</text>
<text x="209.1" y="175">cascode</text>
<text x="218" y="175">amplifier</text>
<text x="10.3" y="185.9">D</text>
<text x="31" y="182.5">+5V</text>
<text x="325.5" y="185">2.2k</text>
<text x="325.7" y="182.5">R17</text>
<text x="337.8" y="183.7">10k</text>
<text x="337.8" y="181.2">R20</text>
<text x="343.5" y="183.7">MCP6022</text>
<text x="346" y="181.2">U5B</text>
<text x="369.6" y="184.3">TP4</text>
<text x="408.2" y="185.9">D</text>
<text x="59.7" y="187.6">GND</text>
<text x="103.4" y="186.3">+5V</text>
<text x="196.1" y="186.3">+5V</text>
<text x="301.9" y="188.9">VIRTUAL GROUND</text>
<text x="340.9" y="187.7">5</text>
<text x="343" y="188.8">+</text>
<text x="353.6" y="190.2">7</text>
<text x="369.6" y="186.8">Buffered</text>
<text x="371" y="191.5">BUFFERED</text>
<text x="378.7" y="186.8">Audio</text>
<text x="381.8" y="191.5">AUDIO</text>
<text x="108" y="195.2">R5</text>
<text x="108" y="197.7">470R</text>
<text x="179.6" y="193.9">+5V</text>
<text x="199.4" y="197.7">1mH</text>
<text x="199.4" y="195.2">L1</text>
<text x="206.5" y="197.7">100nF</text>
<text x="207.6" y="195.2">C10</text>
<text x="233.7" y="197.7">L2</text>
<text x="325.7" y="196.4">R18</text>
<text x="340.9" y="192.8">6</text>
<text x="348.6" y="196.4">R21</text>
<text x="57.2" y="199">J2</text>
<text x="57.2" y="201.5">USBasp</text>
<text x="65.5" y="201.5">header</text>
<text x="171.4" y="202.8">C6</text>
<text x="231.8" y="200.3">330uH</text>
<text x="250.8" y="201.7">1</text>
<text x="259.1" y="201.8">J7</text>
<text x="301.9" y="202.9">VIRTUAL GROUND</text>
<text x="325.8" y="199">10k</text>
<text x="348.7" y="199">10k</text>
<text x="109.2" y="205.7">D3</text>
<text x="109.2" y="208.2">LED 5mm</text>
<text x="119.6" y="208.2">RED</text>
<text x="169.7" y="205.3">100pF</text>
<text x="184.2" y="204.1">R7</text>
<text x="184.2" y="206.6">22k</text>
<text x="192.3" y="209.3">2</text>
<text x="197.9" y="206.4" transform="rotate(-90 197.9 206.4)">3</text>
<text x="200.7" y="209.1">Q1</text>
<text x="229.9" y="207.9">C12</text>
<text x="255" y="206.4" transform="rotate(-90 255 206.4)">2</text>
<text x="259.1" y="204.4">SMA Vertical</text>
<text x="272.4" y="204.4">Female</text>
<text x="103.4" y="215.5">GND</text>
<text x="149.8" y="210.5">CARRIER WAVE</text>
<text x="184.2" y="214.2">R8</text>
<text x="197.9" y="214.1" transform="rotate(-90 197.9 214.1)">1</text>
<text x="200.7" y="211.7">PN2222A</text>
<text x="229.9" y="210.4">1nF</text>
<text x="34" y="218.3" transform="rotate(-90 34 218.3)">MOSI</text>
<text x="44.1" y="219.5" transform="rotate(-90 44.1 219.5)">RESET</text>
<text x="49.2" y="217.5" transform="rotate(-90 49.2 217.5)">SCK</text>
<text x="54.3" y="218.3" transform="rotate(-90 54.3 218.3)">MISO</text>
<text x="184.2" y="216.8">10k</text>
<text x="224" y="220.6">GND</text>
<text x="253.2" y="219.3">GND</text>
<text x="179.6" y="226.9">GND</text>
<text x="179.6" y="232">+5V</text>
<text x="10.3" y="235.9">E</text>
<text x="19" y="234.7">Reset</text>
<text x="25.4" y="234.7">circuit</text>
<text x="80" y="234.7">Audio</text>
<text x="86.3" y="234.7">output</text>
<text x="93.5" y="234.7">(optional,</text>
<text x="103.9" y="234.7">for</text>
<text x="107.7" y="234.7">headphones)</text>
<text x="408.3" y="235.9">E</text>
<text x="40.6" y="246">S1</text>
<text x="58.6" y="241">RESET</text>
<text x="65.3" y="243.4">+5V</text>
<text x="169.4" y="243.4">10uF</text>
<text x="170.5" y="240.9">C7</text>
<text x="184.2" y="242.2">R9</text>
<text x="184.2" y="244.7">470R</text>
<text x="197.9" y="244.5" transform="rotate(-90 197.9 244.5)">3</text>
<text x="32.2" y="248.5">Button</text>
<text x="39.5" y="248.5">TACT 6x6mm</text>
<text x="59.1" y="249.8">10k</text>
<text x="59.6" y="247.2">R2</text>
<text x="91.8" y="251.1">Conn_01x02_Pin</text>
<text x="98.5" y="248.5">J6</text>
<text x="146" y="248.6">BUFFERED</text>
<text x="156.8" y="248.6">AUDIO</text>
<text x="192.3" y="247.4">2</text>
<text x="200.7" y="249.8">PN2222A</text>
<text x="200.7" y="247.2">Q2</text>
<text x="101.5" y="252.5">1</text>
<text x="101.5" y="255">2</text>
<text x="109.4" y="253.7">AUDIO SIGNAL</text>
<text x="184.2" y="254.9">220R</text>
<text x="184.2" y="252.3">R10</text>
<text x="197.9" y="252.2" transform="rotate(-90 197.9 252.2)">1</text>
<text x="102.1" y="263.8">GND</text>
<text x="200.7" y="261.2">100R</text>
<text x="200.7" y="258.7">R11</text>
<text x="179.6" y="265">GND</text>
<text x="24.6" y="271.4">GND</text>
<text x="196.1" y="271.4">GND</text>
<text x="10.3" y="285.9">F</text>
<text x="35" y="286.9">1</text>
<text x="85" y="286.9">2</text>
<text x="135" y="286.9">3</text>
<text x="185" y="286.9">4</text>
<text x="235" y="286.9">5</text>
<text x="285" y="286.9">6</text>
<text x="335" y="286.9">7</text>
<text x="385" y="286.9">8</text>
<text x="408.3" y="285.9">F</text>
</g>
<g font-size="1.4">
<text x="32.9" y="79.5">VBUS</text>
<text x="34.6" y="82">D+</text>
<text x="40" y="78.5">1</text>
<text x="40" y="81">3</text>
<text x="40" y="83.6">2</text>
<text x="33.7" y="87.1">GND</text>
<text x="34.6" y="84.6">D-</text>
<text x="40" y="86.1">4</text>
<text x="31.6" y="92.2">SHIELD</text>
<text x="39" y="91.2">SH1</text>
<text x="179.7" y="119.1">1</text>
<text x="189.9" y="119.1">2</text>
<text x="179.7" y="121.7">3</text>
<text x="179.7" y="124.2">5</text>
<text x="189.9" y="121.7">4</text>
<text x="189.9" y="124.2">6</text>
<text x="179.7" y="126.7">7</text>
<text x="179.7" y="129.3">9</text>
<text x="189.4" y="129.3">10</text>
<text x="189.9" y="126.7">8</text>
<text x="32.8" y="192.4" transform="rotate(-90 32.8 192.4)">2</text>
<text x="37.8" y="192.4" transform="rotate(-90 37.8 192.4)">4</text>
<text x="42.9" y="192.4" transform="rotate(-90 42.9 192.4)">6</text>
<text x="48" y="192.4" transform="rotate(-90 48 192.4)">8</text>
<text x="53.1" y="192.9" transform="rotate(-90 53.1 192.9)">10</text>
<text x="32.8" y="207.6" transform="rotate(-90 32.8 207.6)">1</text>
<text x="37.8" y="207.6" transform="rotate(-90 37.8 207.6)">3</text>
<text x="42.9" y="207.6" transform="rotate(-90 42.9 207.6)">5</text>
<text x="48" y="207.6" transform="rotate(-90 48 207.6)">7</text>
<text x="53.1" y="207.6" transform="rotate(-90 53.1 207.6)">9</text>
<text x="31.1" y="252.5">1</text>
<text x="51.5" y="252.5">2</text>
<text x="31.1" y="262.6">3</text>
<text x="51.5" y="262.6">4</text>
</g>
</svg>
